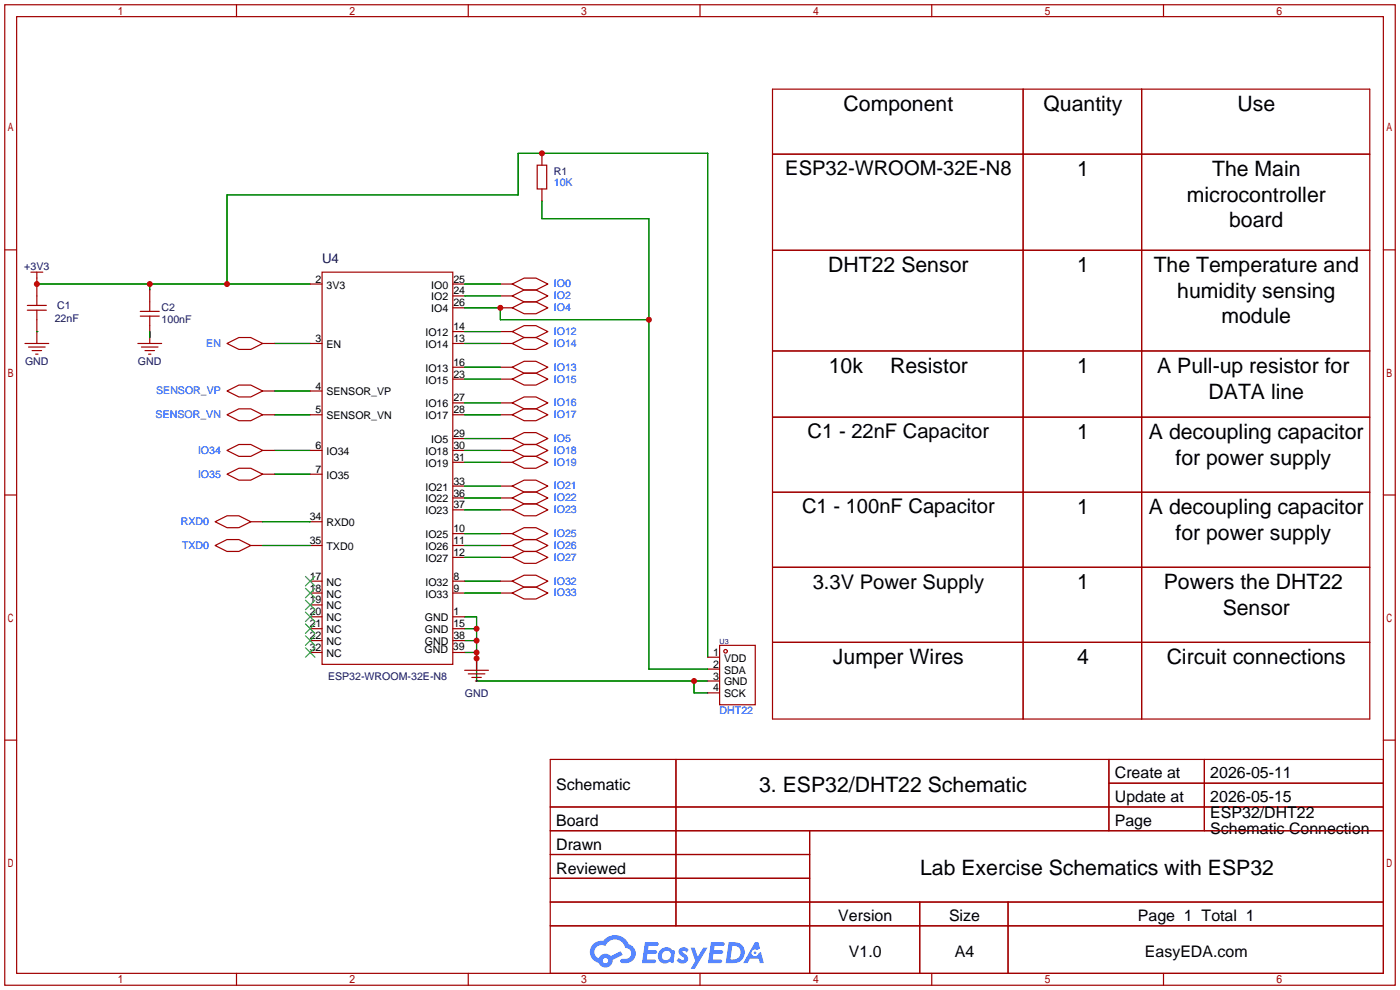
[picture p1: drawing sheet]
<svg xmlns="http://www.w3.org/2000/svg" width="299mm" height="212mm" viewBox="0 0 299 212" stroke-linecap="round" stroke-linejoin="round" font-family="sans-serif">
<g fill="none" stroke="#a10000" stroke-width=".25">
<path d="M1 1h297.2v209.6h-297.2zM3.6 3.6h292.1v204.4h-292.1zM50.5 1v2.6M100.1 1v2.6M149.6 1v2.6M199.1 1v2.6M248.7 1v2.6M1 53.4h2.6M295.7 53.4h2.5M1 105.8h2.6M295.7 105.8h2.5M1 158.2h2.6"/>
<path d="M295.7 158.2h2.5M117.6 162.3h178.1v45.7h-178.1zM117.6 172.5h178.1M117.6 177.5h178.1M144.5 162.3v35.6M173 177.5v30.5M237 162.3v15.2M237 167.4h58.7M257.4 162.3v15.2M117.6 182.6h55.4M117.6 192.8h178.1M117.6 187.7h55.4"/>
<path d="M117.6 197.9h178.1M196.6 192.8v15.2M215.4 192.8v15.2M50.5 208v2.6M100.1 208v2.6M149.6 208v2.6M199.1 208v2.6M248.7 208v2.6"/>
</g>
<g fill="#5487ff">
<path d="M145.3 202.7a1.3 1.3 0 0 1 1.9 .3l-.4 .6a.54 .54 0 0 0-.9-.2l.1 .2a1.34 1.34 0 0 1 .9 1.8 1.47 1.47 0 0 1-2.3-.1l.5-.6 .8 .5a.31 .31 0 0 0 .4-.3 .31 .31 0 0 0-.3-.4 1.12 1.12 0 0 1-.7-1.8z"/>
<path d="M147.6 202.5h.9l.6 2 1.2-2h.9l-2.7 4.6h-.9l1-1.7z"/>
<path d="M137.8 201.4h1.7a1.31 1.31 0 0 1 1.2 .2 .4 .4 0 0 1-.3 .5l-1.8 .1-.1 .9h1.6a.4 .4 0 0 1 .4 .4 .4 .4 0 0 1-.5 .4h-1.6l-.2 1.2h1.4a.46 .46 0 0 1 .5 0 .46 .46 0 0 1 .1 .5l-.4 .2h-2.6z"/>
<path d="M151.9 201.4h1.7a1.32 1.32 0 0 1 1.2 .2 .39 .39 0 0 1-.3 .5l-1.8 .1-.1 .9h1.6a.4 .4 0 0 1 .4 .4 .4 .4 0 0 1-.4 .4h-1.7l-.2 1.2h1.4a.46 .46 0 0 1 .5 0 .46 .46 0 0 1 .1 .5l-.4 .2h-2.6z"/>
<path d="M161.3 201.4h.8l.3 1.3-.6 .4a.75 .75 0 0 0-1.1 .3 .75 .75 0 0 0 .5 1 .75 .75 0 0 0 .9-.7l.5-.2 .6 2.3h-.8l-.3-.9h-1.8l-.5 .9h-1z"/>
<path d="M155.7 201.4l-.6 4.4h1.5a2.27 2.27 0 0 0 2.6-2.2 2.27 2.27 0 0 0-2.7-2.2zM156.5 202.1a1.5 1.5 0 0 1 1.8 1.6 1.5 1.5 0 0 1-1.9 1.4h-.3z"/>
<path d="M141.2 203a1.6 1.6 0 0 0-.3 2.3 1.6 1.6 0 0 0 2.3 .2l.7 .3 .3-2.4-.1-.3-.5-.1a1.58 1.58 0 0 0-2.4 0zM141.8 203.5a.98 .98 0 0 1 1.6 .4 .98 .98 0 0 1-1.1 1.3 .94 .94 0 0 1-.9-.7 .94 .94 0 0 1 .4-1z"/>
<path d="M126.8 201.8a2.37 2.37 0 0 0 1.1 4 1.54 1.54 0 0 0 1.8 1 1.54 1.54 0 0 0 1.2-1.6l2.2-1.1-.5-.8-2 1a1.57 1.57 0 0 0-2.7 .5 1.5 1.5 0 0 1-.7-2.1 1.5 1.5 0 0 1 2.2-.5 2.23 2.23 0 0 1 2.3-1.4 2.23 2.23 0 0 1 2 1.8 1.16 1.16 0 0 1 1.2 1.1 1.16 1.16 0 0 1-1.1 1.2h-.7a.47 .47 0 0 0-.5 .4 .47 .47 0 0 0 .4 .5 2.17 2.17 0 0 0 2.5-.9 2.17 2.17 0 0 0-.3-2.7l-.8-.4a3.2 3.2 0 0 0-5.5-.7l-1.1 .1zM128.8 205.3a.6 .6 0 0 1 1.2 0 .6 .6 0 0 1-1.2 0z"/>
<circle cx="161.4" cy="203.6" r=".28"/>
</g>
<g fill="none" stroke="#008700" stroke-width=".25">
<path d="M115.8 42.9v3.8h22.9v96.3h12.6M7.9 70.9h.1M7.9 60.7h58.4M32 60.7v1.3M32 70.9v1.2M48.5 60.7v-19h62.2v-8.9h40.6v107.7M58.7 73.4h7.6M99.3 60.7h7.6M99.3 73.4h7.6M99.3 63.2h7.6M99.3 78.5h7.6M99.3 70.9h7.6"/>
<path d="M99.3 65.8h7.6v2.5h31.8M58.7 96.3h7.6M58.7 88.6h7.6M58.7 83.6h7.6M99.3 96.3h7.6M99.3 88.6h7.6M99.3 98.8h7.6M99.3 86.1h7.6M99.3 81h7.6M99.3 93.7h7.6M56.1 111.5h10.2M56.1 116.6h10.2"/>
<path d="M58.7 101.3h7.6M99.3 116.6h7.6M99.3 119.1h7.6M99.3 114h7.6M99.3 109h7.6M99.3 106.4h7.6M99.3 103.9h7.6M99.3 124.2h7.6M99.3 131.8h2.6v13.7h49.4M99.3 139.4h2.6M99.3 136.9h2.6M99.3 134.4h2.6"/>
<path d="M99.3 126.7h7.6M148.3 145.5v2.6h3"/>
</g>
<g fill="none" stroke="#a10000" stroke-width=".25">
<path d="M165.1 19.1h127.7v134.6h-127.7zM218.7 19.1v134.6M244 19.1v134.6M114.8 35.3h2v5.1h-2zM115.8 32.8v2.5M165.1 32.9h127.7M6.6 58.2h2.5M7.9 58.2v7.1M68.8 58.2h28v83.8h-28zM115.8 40.4v2.5M165.1 53.5h127.7M5.3 73.4h5.1"/>
<path d="M5.8 66.3h4.1M5.8 65.3h4.1M6.1 74.2h3.6M6.9 74.9h2M7.6 75.7h.5M7.9 66.3v7.1M29.5 73.4h5M30 66.5h4M30 67.6h4M30.2 74.2h3.6M31 74.9h2M31.7 75.7h.6"/>
<path d="M32 62v4.5M32 67.6v5.8M48.5 73.4l2.6-1.3h2.5l2.5 1.3-2.5 1.3h-2.5zM56.1 73.4h2.6M66.3 73.4h2.5M66.3 60.7h2.5M96.8 73.4h2.5M96.8 60.7h2.5M96.8 78.5h2.5M96.8 70.9h2.5M96.8 65.8h2.5M96.8 63.2h2.5"/>
<path d="M106.9 73.4h2.6M106.9 60.7h2.6M106.9 78.5h2.6M106.9 70.9h2.6M106.9 65.8h2.6M106.9 63.2h2.6M109.5 60.7l2.5-1.3h2.6l2.5 1.3-2.5 1.3h-2.6zM109.5 73.4l2.5-1.3h2.6l2.5 1.3-2.5 1.3h-2.6zM109.5 78.5l2.5-1.3h2.6l2.5 1.3-2.5 1.3h-2.6zM109.5 70.9l2.5-1.3h2.6l2.5 1.3-2.5 1.2h-2.6zM109.5 65.8l2.5-1.3h2.6l2.5 1.3-2.5 1.3h-2.6zM109.5 63.2l2.5-1.2h2.6l2.5 1.2-2.5 1.3h-2.6z"/>
<path d="M165.1 75h127.7M48.5 96.3l2.6-1.3h2.5l2.5 1.3-2.5 1.2h-2.5zM48.5 88.6l2.6-1.2h2.5l2.5 1.2-2.5 1.3h-2.5zM48.5 83.6l2.6-1.3h2.5l2.5 1.3-2.5 1.2h-2.5zM56.1 96.3h2.6M56.1 88.6h2.6M56.1 83.6h2.6M66.3 96.3h2.5M66.3 88.6h2.5M66.3 83.6h2.5M96.8 96.3h2.5M96.8 88.6h2.5"/>
<path d="M96.8 98.8h2.5M96.8 86.1h2.5M96.8 81h2.5M96.8 93.7h2.5M106.9 96.3h2.6M106.9 88.6h2.6M106.9 98.8h2.6M106.9 86.1h2.6M106.9 81h2.6M106.9 93.7h2.6M109.5 98.8l2.5-1.3h2.6l2.5 1.3-2.5 1.3h-2.6zM109.5 96.3l2.5-1.3h2.6l2.5 1.3-2.5 1.2h-2.6z"/>
<path d="M109.5 88.6l2.5-1.2h2.6l2.5 1.2-2.5 1.3h-2.6zM109.5 86.1l2.5-1.3h2.6l2.5 1.3-2.5 1.3h-2.6zM109.5 81l2.5-1.2h2.6l2.5 1.2-2.5 1.3h-2.6zM109.5 93.7l2.5-1.2h2.6l2.5 1.2-2.5 1.3h-2.6zM165.1 89.2h127.7M46 116.6l2.5-1.3h2.6l2.5 1.3-2.5 1.3h-2.6zM46 111.5l2.5-1.3h2.6l2.5 1.3-2.5 1.3h-2.6zM48.5 101.3l2.6-1.2h2.5l2.5 1.2-2.5 1.3h-2.5zM53.6 116.6h2.5M53.6 111.5h2.5M56.1 101.3h2.6M66.3 116.6h2.5"/>
<path d="M66.3 111.5h2.5M66.3 101.3h2.5M96.8 116.6h2.5M96.8 119.1h2.5M96.8 114h2.5M96.8 109h2.5M96.8 106.4h2.5M96.8 103.9h2.5M106.9 116.6h2.6M106.9 119.1h2.6M106.9 114h2.6M106.9 109h2.6"/>
<path d="M106.9 106.4h2.6M106.9 103.9h2.6M109.5 119.1l2.5-1.2h2.6l2.5 1.2-2.5 1.3h-2.6zM109.5 116.6l2.5-1.3h2.6l2.5 1.3-2.5 1.3h-2.6zM109.5 114l2.5-1.2h2.6l2.5 1.2-2.5 1.3h-2.6zM109.5 109l2.5-1.3h2.6l2.5 1.3-2.5 1.2h-2.6zM109.5 106.4l2.5-1.2h2.6l2.5 1.2-2.5 1.3h-2.6zM109.5 103.9l2.5-1.3h2.6l2.5 1.3-2.5 1.3h-2.6zM165.1 105.2h127.7M66.3 126.7h2.5M66.3 124.2h2.5M66.3 139.4h2.5"/>
<path d="M66.3 136.9h2.5M66.3 134.4h2.5M66.3 131.8h2.5M66.3 129.3h2.5M96.8 126.7h2.5M96.8 124.2h2.5M96.8 139.4h2.5M96.8 136.9h2.5M96.8 134.4h2.5M96.8 131.8h2.5M106.9 126.7h2.6M106.9 124.2h2.6"/>
<path d="M109.5 126.7l2.5-1.2h2.6l2.5 1.2-2.5 1.3h-2.6zM109.5 124.2l2.5-1.3h2.6l2.5 1.3-2.5 1.3h-2.6zM153.8 137.9h7.6v12.7h-7.6zM165.1 121.2h127.7M165.1 137.3h127.7M99.3 143.3h5.1M100.1 144h3.5M100.8 144.8h2.1M101.6 145.5h.5M101.9 140.7v2.6M151.3 145.5h2.5M151.3 140.5h2.5"/>
<path d="M151.3 143h2.5M151.3 148.1h2.5"/>
<circle cx="155.1" cy="139.2" r=".38"/>
</g>
<g fill="none" stroke="#3c3" stroke-width=".25">
<path d="M65.3 138.4l2 2.1M65.3 135.9l2 2M65.3 133.4l2 2M65.3 130.8l2 2M65.3 128.3l2 2M65.3 125.7l2 2.1M65.3 123.2l2 2M67.3 138.4l-2 2.1M67.3 135.9l-2 2M67.3 133.4l-2 2M67.3 130.8l-2 2M67.3 128.3l-2 2"/>
<path d="M67.3 125.7l-2 2.1M67.3 123.2l-2 2"/>
</g>
<g fill="#c00">
<circle cx="32" cy="60.7" r=".63"/>
<circle cx="7.9" cy="60.7" r=".63"/>
<circle cx="48.5" cy="60.7" r=".63"/>
<circle cx="115.8" cy="32.8" r=".63"/>
<circle cx="101.9" cy="136.9" r=".63"/>
<circle cx="101.9" cy="139.4" r=".63"/>
<circle cx="101.9" cy="140.7" r=".63"/>
<circle cx="148.3" cy="145.5" r=".63"/>
<circle cx="101.9" cy="134.4" r=".63"/>
<circle cx="106.9" cy="65.8" r=".63"/>
<circle cx="138.7" cy="68.3" r=".63"/>
</g>
<g font-size="4.5">
<text x="180.3" y="23.8">Component</text>
<text x="223" y="23.8">Quantity</text>
<text x="264.5" y="23.8">Use</text>
<text x="230.2" y="37.7">1</text>
<text x="259" y="37.7">The Main</text>
<text x="253.6" y="43.1">microcontroller</text>
<text x="262.7" y="48.6">board</text>
<text x="177" y="58.2">DHT22 Sensor</text>
<text x="230.2" y="58.2">1</text>
<text x="246.6" y="58.2">The Temperature and</text>
<text x="251.6" y="63.7">humidity sensing</text>
<text x="261.1" y="69.1">module</text>
<text x="177.1" y="79.7">10k</text>
<text x="190.2" y="79.7">Resistor</text>
<text x="230.2" y="79.7">1</text>
<text x="247.3" y="79.7">A Pull-up resistor for</text>
<text x="258.3" y="85.2">DATA line</text>
<text x="230.2" y="93.9">1</text>
<text x="245.6" y="93.9">A decoupling capacitor</text>
<text x="251.2" y="99.3">for power supply</text>
<text x="230.2" y="109.9">1</text>
<text x="245.6" y="109.9">A decoupling capacitor</text>
<text x="251.2" y="115.4">for power supply</text>
<text x="230.2" y="126">1</text>
<text x="248.7" y="126">Powers the DHT22</text>
<text x="261.3" y="131.4">Sensor</text>
<text x="178" y="142">Jumper Wires</text>
<text x="230.2" y="142">4</text>
<text x="249.3" y="142">Circuit connections</text>
<text x="162.2" y="169.2">3. ESP32/DHT22 Schematic</text>
<text x="196.7" y="187">Lab Exercise Schematics with ESP32</text>
</g>
<g font-size="4.3">
<text x="167.8" y="37.5">ESP32-WROOM-32E-N8</text>
<text x="172.6" y="93.7">C1 - 22nF Capacitor</text>
<text x="171.4" y="109.7">C1 - 100nF Capacitor</text>
<text x="173.7" y="125.8">3.3V Power Supply</text>
</g>
<g font-size="3.4">
<text x="238.3" y="166.4">Create at</text>
<text x="258.7" y="166.4">2026-05-11</text>
<text x="118.9" y="168.9">Schematic</text>
<text x="238.3" y="171.4">Update at</text>
<text x="258.7" y="171.4">2026-05-15</text>
<text x="118.9" y="176.5">Board</text>
<text x="238.3" y="176.5">Page</text>
<text x="258.7" y="174.8">ESP32/DHT22</text>
<text x="258.7" y="178.2">Schematic Connection</text>
<text x="118.9" y="181.6">Drawn</text>
<text x="118.9" y="186.7">Reviewed</text>
<text x="179.2" y="196.8">Version</text>
<text x="202.8" y="196.8">Size</text>
<text x="243.2" y="196.8">Page 1 Total 1</text>
<text x="181.4" y="204.5">V1.0</text>
<text x="204.1" y="204.5">A4</text>
<text x="244.7" y="204.5">EasyEDA.com</text>
</g>
<text font-size="2.8" fill="#000080" x="68.8" y="56.2">U4</text>
<g font-size="2.3" fill="#000080">
<text x="118.4" y="37.3">R1</text>
<text x="5.2" y="57.6">+3V3</text>
<text x="11.7" y="68.8">22nF</text>
<text x="12.2" y="66">C1</text>
<text x="34.5" y="66.5">C2</text>
<text x="34.5" y="69.1">100nF</text>
<text x="5.4" y="77.9">GND</text>
<text x="29.5" y="77.9">GND</text>
<text x="70.1" y="145.3">ESP32-WROOM-32E-N8</text>
<text x="99.3" y="149.1">GND</text>
</g>
<g font-size="2.3" fill="#00f">
<text x="118.4" y="39.8">10K</text>
<text x="118.4" y="61.4">IO0</text>
<text x="118.4" y="64">IO2</text>
<text x="118.4" y="71.6">IO12</text>
<text x="118.4" y="66.5">IO4</text>
<text x="44.1" y="74.1">EN</text>
<text x="118.4" y="74.1">IO14</text>
<text x="118.4" y="81.8">IO15</text>
<text x="118.4" y="79.2">IO13</text>
<text x="33.3" y="89.4">SENSOR_VN</text>
<text x="33.4" y="84.3">SENSOR_VP</text>
<text x="118.4" y="89.4">IO17</text>
<text x="118.4" y="86.8">IO16</text>
<text x="118.4" y="94.5">IO5</text>
<text x="42.3" y="97">IO34</text>
<text x="118.4" y="99.5">IO19</text>
<text x="118.4" y="97">IO18</text>
<text x="42.3" y="102.1">IO35</text>
<text x="118.4" y="107.2">IO22</text>
<text x="118.4" y="104.6">IO21</text>
<text x="38.7" y="112.2">RXD0</text>
<text x="118.4" y="109.7">IO23</text>
<text x="38.9" y="117.3">TXD0</text>
<text x="118.4" y="119.9">IO27</text>
<text x="118.4" y="117.3">IO26</text>
<text x="118.4" y="114.8">IO25</text>
<text x="118.4" y="124.9">IO32</text>
<text x="118.4" y="127.5">IO33</text>
<text x="153.8" y="152.6">DHT22</text>
</g>
<g font-size="2.3">
<text x="67.4" y="60.4">2</text>
<text x="69.8" y="61.7">3V3</text>
<text x="92.2" y="61.7">IO0</text>
<text x="92.2" y="64.2">IO2</text>
<text x="96.9" y="65.5">26</text>
<text x="96.9" y="60.4">25</text>
<text x="96.9" y="62.9">24</text>
<text x="90.9" y="71.8">IO12</text>
<text x="92.2" y="66.7">IO4</text>
<text x="96.9" y="70.6">14</text>
<text x="67.4" y="73.1">3</text>
<text x="69.8" y="74.4">EN</text>
<text x="90.9" y="74.4">IO14</text>
<text x="96.9" y="73.1">13</text>
<text x="67.4" y="83.3">4</text>
<text x="90.9" y="82">IO15</text>
<text x="90.9" y="79.4">IO13</text>
<text x="96.9" y="80.7">23</text>
<text x="96.9" y="78.2">16</text>
<text x="67.4" y="88.3">5</text>
<text x="69.8" y="89.6">SENSOR_VN</text>
<text x="69.8" y="84.5">SENSOR_VP</text>
<text x="90.9" y="89.6">IO17</text>
<text x="90.9" y="87.1">IO16</text>
<text x="96.9" y="88.3">28</text>
<text x="96.9" y="85.8">27</text>
<text x="67.4" y="96">6</text>
<text x="92.2" y="94.7">IO5</text>
<text x="96.9" y="96">30</text>
<text x="96.9" y="93.4">29</text>
<text x="67.4" y="101">7</text>
<text x="69.8" y="97.2">IO34</text>
<text x="90.9" y="99.8">IO19</text>
<text x="90.9" y="97.2">IO18</text>
<text x="96.9" y="98.5">31</text>
<text x="69.8" y="102.3">IO35</text>
<text x="90.9" y="107.4">IO22</text>
<text x="90.9" y="104.8">IO21</text>
<text x="96.9" y="106.1">36</text>
<text x="96.9" y="103.6">33</text>
<text x="66.2" y="111.2">34</text>
<text x="69.8" y="112.5">RXD0</text>
<text x="90.9" y="109.9">IO23</text>
<text x="96.9" y="108.7">37</text>
<text x="96.9" y="113.7">10</text>
<text x="66.2" y="116.3">35</text>
<text x="69.8" y="117.5">TXD0</text>
<text x="90.9" y="117.5">IO26</text>
<text x="90.9" y="115">IO25</text>
<text x="96.9" y="118.8">12</text>
<text x="96.9" y="116.3">11</text>
<text x="66.2" y="123.9">17</text>
<text x="69.8" y="125.2">NC</text>
<text x="90.9" y="120.1">IO27</text>
<text x="90.9" y="125.2">IO32</text>
<text x="96.9" y="123.9">8</text>
<text x="66.2" y="131.5">20</text>
<text x="66.2" y="129">19</text>
<text x="66.2" y="126.4">18</text>
<text x="69.8" y="130.2">NC</text>
<text x="69.8" y="127.7">NC</text>
<text x="90.9" y="127.7">IO33</text>
<text x="96.9" y="126.4">9</text>
<text x="96.9" y="131.5">1</text>
<text x="66.2" y="136.6">22</text>
<text x="66.2" y="134.1">21</text>
<text x="69.8" y="137.9">NC</text>
<text x="69.8" y="135.3">NC</text>
<text x="69.8" y="132.8">NC</text>
<text x="90.8" y="137.9">GND</text>
<text x="90.8" y="135.3">GND</text>
<text x="90.8" y="132.8">GND</text>
<text x="96.9" y="136.6">38</text>
<text x="96.9" y="134.1">15</text>
<text x="66.2" y="139.1">32</text>
<text x="69.8" y="140.4">NC</text>
<text x="90.7" y="139.7">GND</text>
<text x="96.8" y="138.9">39</text>
<text x="152.4" y="140.2">1</text>
<text x="152.4" y="142.7">2</text>
<text x="154.7" y="141.4">VDD</text>
<text x="154.7" y="144">SDA</text>
<text x="152.4" y="145.2">3</text>
<text x="152.4" y="147.8">4</text>
<text x="154.7" y="146.5">GND</text>
<text x="154.7" y="149">SCK</text>
</g>
<text font-size="1.5" fill="#000080" x="153.8" y="137.6">U3</text>
</svg>
